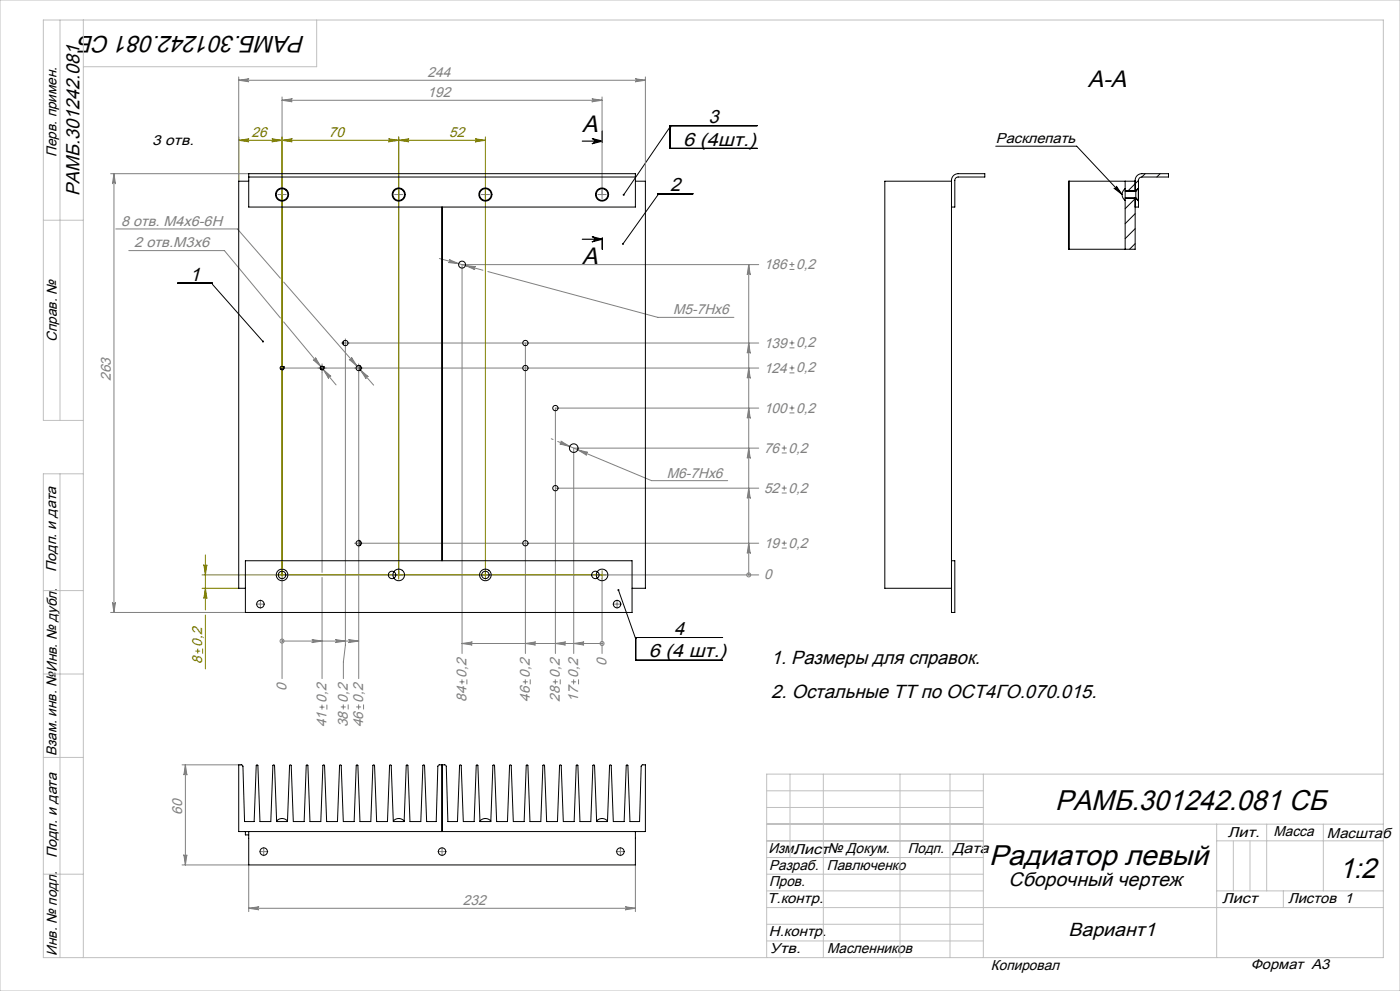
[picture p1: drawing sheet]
<svg xmlns="http://www.w3.org/2000/svg" width="420mm" height="297mm" viewBox="0 0 420 297" stroke-linecap="round" stroke-linejoin="round" font-family="sans-serif">
<g fill="none" stroke="#808000" stroke-width=".3">
<path d="M71.6 42.1l3-.5a.45 .45 0 0 0-.4 .5 .45 .45 0 0 0 .4 .4zM71.6 42.1h74M71.6 41.1v13.2M81.6 41.6l3 .5-3 .4a.45 .45 0 0 0 .4-.4 .45 .45 0 0 0-.4-.5zM84.6 42.1l3-.5a.45 .45 0 0 0-.4 .5 .45 .45 0 0 0 .4 .4zM84.6 41.1v132.5M116.6 41.6l3 .5-3 .4a.45 .45 0 0 0 .4-.4 .45 .45 0 0 0-.4-.5zM119.6 42.1l3-.5a.45 .45 0 0 0-.4 .5 .45 .45 0 0 0 .4 .4zM119.6 41.1v132.5M142.6 41.6l3 .5-3 .4a.45 .45 0 0 0 .4-.4 .45 .45 0 0 0-.4-.5zM145.6 41.1v132.5M60.6 172.3h121.3"/>
<path d="M60.6 176.3h11M61.2 169.3a.45 .45 0 0 0 .4 .4 .45 .45 0 0 0 .5-.4l-.5 3zM61.6 176.3l.5 3a.45 .45 0 0 0-.5-.4 .45 .45 0 0 0-.4 .4zM61.6 166.3v16.5M180.6 171.1v2.5M58.6 195.1h1.5M59.3 194.4v1.5M60.8 194.4v1.5M61.6 184.3v16.2"/>
</g>
<g fill="none" stroke="#808080" stroke-width=".3">
<path d="M71.6 24.1l3-.5a.45 .45 0 0 0-.4 .5 .45 .45 0 0 0 .4 .4zM71.6 23.1v31.2M71.6 24.1h122M84.6 30.1l3-.5a.45 .45 0 0 0-.4 .5 .45 .45 0 0 0 .4 .4zM84.6 29.1v30.5M84.6 30.1h96M177.6 29.6l3 .5-3 .4a.45 .45 0 0 0 .4-.4 .45 .45 0 0 0-.4-.5zM180.6 29.1v30.5M190.6 23.6l3 .5-3 .4a.45 .45 0 0 0 .4-.4 .45 .45 0 0 0-.4-.5zM193.6 23.1v31.2M33.2 52.1h41.4M34.2 52.1l.4 3a.45 .45 0 0 0-.4-.5 .45 .45 0 0 0-.5 .5z"/>
<path d="M34.2 52.1v131.5M83.4 58.3h2.5M118.4 58.3h2.5M119.6 57.1v2.5M144.4 58.3h2.5M145.6 57.1v2.5M179.4 58.3h2.5M34.7 68.6h36.5l12.9 14.8M38.6 75.1h28.7l16.8 20.2M131.8 77.5l13.1 3.5M134.8 77.8l2.8 1.2-3-.3a.45 .45 0 0 0 .5-.3 .45 .45 0 0 0-.3-.6zM139.6 79.6l3 .3a.45 .45 0 0 0-.5 .3 .45 .45 0 0 0 .3 .6z"/>
<path d="M224.6 79.3l.5 3a.45 .45 0 0 0-.5-.4 .45 .45 0 0 0-.4 .4zM224.6 79.3v93M227.6 79.3h-89v116.6M236.8 79.3h1.5M237.6 78.5v1.5M85.1 96.5l15.7 18.9M85.1 84.5l27 30.9M146.4 81.4l50.9 13.7h22.9M236.8 80.8h1.5M84.6 110.3h143M94 107.8a.45 .45 0 0 0 .6 .1 .45 .45 0 0 0 .1-.6l1.5 2.6zM96.6 109.1v62.4"/>
<path d="M97 110.7l2.2 2.1a.45 .45 0 0 0-.6-.1 .45 .45 0 0 0 0 .6zM102.4 102.8h125.2M103.6 101.6v91.8l-.6 5v5M104.8 107.7a.45 .45 0 0 0 .6 .1 .45 .45 0 0 0 .1-.7l1.6 2.6zM107.6 109.1v94.3M108.1 110.9l2.4 2a.45 .45 0 0 0-.7-.1 .45 .45 0 0 0 0 .7zM157.6 102.8v93.1M224.6 110.3l.5 3a.45 .45 0 0 0-.5-.4 .45 .45 0 0 0-.4 .4zM224.6 102.8l.5 3a.45 .45 0 0 0-.5-.4 .45 .45 0 0 0-.4 .4zM236.8 111.8h1.5M236.8 110.3h1.5M236.8 104.3h1.5"/>
<path d="M236.8 102.8h1.5M237.6 102v1.5M237.6 109.5v1.5M165.4 131.5l.5 .2M167.3 132.3l28.2 11.8h22.8M168.3 132.2l2.6 1.6-2.9-.7a.45 .45 0 0 0 .5-.3 .45 .45 0 0 0-.2-.6zM173.3 134.8l3 .7a.45 .45 0 0 0-.6 .3 .45 .45 0 0 0 .2 .6zM224.6 134.3l.5 3a.45 .45 0 0 0-.5-.4 .45 .45 0 0 0-.4 .4zM224.6 122.3l.5 3a.45 .45 0 0 0-.5-.4 .45 .45 0 0 0-.4 .4zM227.6 134.3h-55.5v61.6M227.6 122.3h-61v73.6M234.5 135.8h1.5"/>
<path d="M234.5 134.3h1.5M235.3 133.5v1.5M236.8 123.8h1.5M236.8 122.3h1.5M237.6 121.5v1.5M166.6 146.3h61M224.6 146.3l.5 3a.45 .45 0 0 0-.5-.4 .45 .45 0 0 0-.4 .4zM234.5 147.8h1.5M234.5 146.3h1.5M235.3 145.5v1.5M78.1 179.8v2.5M84.6 173.6v29.8"/>
<path d="M85.9 172.3h141.7M96.6 173.1v30.3M106.4 162.8h121.2M180.6 173.6v22.3M185.1 179.8v2.5M224.6 162.8l.5 3a.45 .45 0 0 0-.5-.4 .45 .45 0 0 0-.4 .4zM224.6 172.3h.1M234.5 164.3h1.5M234.5 162.8h1.5M235.3 162v1.5M33.2 183.6h40.4M33.7 180.6a.45 .45 0 0 0 .5 .4 .45 .45 0 0 0 .4-.4l-.4 3z"/>
<path d="M76.9 181.1h2.5M84.6 192.1h.1M84.6 192.1h23M93.6 191.7l3 .4-3 .5a.45 .45 0 0 0 .4-.5 .45 .45 0 0 0-.4-.4zM100.6 191.7l3 .4-3 .5a.45 .45 0 0 0 .4-.5 .45 .45 0 0 0-.4-.4zM104.6 191.7l3 .4-3 .5a.45 .45 0 0 0 .4-.5 .45 .45 0 0 0-.4-.4zM138.6 192.9l3-.5a.45 .45 0 0 0-.4 .5 .45 .45 0 0 0 .4 .4zM138.6 192.9h42M157.6 192.9l3-.5a.45 .45 0 0 0-.4 .5 .45 .45 0 0 0 .4 .4zM166.6 192.9l3-.5a.45 .45 0 0 0-.4 .5 .45 .45 0 0 0 .4 .4zM172.1 192.9l3-.5a.45 .45 0 0 0-.4 .5 .45 .45 0 0 0 .4 .4zM180.6 192.9h.1"/>
<path d="M183.9 181.1h2.5M95.9 211.9h1.4M96.6 211.2v1.5M98.1 211.2v1.5M102.3 211.9h1.4M103 211.1v1.5M104.5 211.1v1.5M106.9 211.9h1.4M107.6 211.1v1.5M109.1 211.1v1.5M137.9 204.4h1.4M138.6 203.6v1.5"/>
<path d="M140.1 203.6v1.5M156.9 204.4h1.4M157.6 203.6v1.5M159.1 203.6v1.5M165.9 204.4h1.4M166.6 203.6v1.5M168.1 203.6v1.5M171.4 204.4h1.4M172.1 203.6v1.5M173.6 203.6v1.5M54.6 229.2h17.8M55.6 229.2l.5 3a.45 .45 0 0 0-.5-.4 .45 .45 0 0 0-.4 .4z"/>
<path d="M55.6 229.2v30M54.6 259.2h20v14M55.2 256.2a.45 .45 0 0 0 .4 .4 .45 .45 0 0 0 .5-.4l-.5 3zM77.9 255.2h2.5M79.1 254v2.5M131.4 255.2h2.5M132.6 254v2.5M184.9 255.2h2.5M186.1 254v2.5M190.6 259.2v14M74.6 272.2l3-.4a.45 .45 0 0 0-.4 .4 .45 .45 0 0 0 .4 .5zM74.6 272.2h116"/>
<path d="M187.6 271.8l3 .4-3 .5a.45 .45 0 0 0 .4-.5 .45 .45 0 0 0-.4-.4z"/>
<circle cx="224.6" cy="172.3" r=".6"/>
<circle cx="84.6" cy="192.1" r=".6"/>
<circle cx="180.6" cy="192.9" r=".6"/>
</g>
<g fill="none" stroke="#000" stroke-width=".35">
<path d="M180.7 39.3v3.4M174.7 42.3h6M177.7 41.5l3 .8-3 .7a.75 .75 0 0 0 .7-.7 .75 .75 0 0 0-.7-.8zM174.7 71.7h6M177.7 71l3 .7-3 .8a.75 .75 0 0 0 .7-.8 .75 .75 0 0 0-.7-.7zM180.7 71.3v3.4M84 110.3h.1M84.1 110.2h.1M84.1 110.1h.1M84.1 110h.1M84.2 109.9h.1M84.3 109.8h.1"/>
<path d="M84.4 109.8h.1M84.5 109.7h.1M84.6 109.7h.1M84.6 110.9h.1M84.7 110.9h.1M84.8 110.8h.1M84.9 110.8h.1M85 110.7h.1M85.1 110.6h.1M85.1 110.5h.1M85.2 110.4h.1M85.2 110.3h.1"/>
<path d="M96 110.3h.1M96.1 110.2h.1M96.1 110.1h.1M96.1 110h.1M96.2 109.9h.1M96.3 109.8h.1M96.4 109.8h.1M96.5 109.7h.1M96.6 109.7h.1M96.6 110.9h.1M96.7 110.9h.1M96.8 110.8h.1"/>
<path d="M96.9 110.8h.1M97 110.7h.1M97.1 110.6h.1M97.1 110.5h.1M97.2 110.4h.1M97.2 110.3h.1"/>
</g>
<path d="M201.1 38h.1M201.1 38l-14 20.4M227.2 37.7h-26.1v6.7h26.1M197.4 58.1h10.5M197.4 58.4l-10.5 14.7M298.7 43.8h24.3l13.6 14.5M334.2 56.4a.45 .45 0 0 0 .7 0 .45 .45 0 0 0 0-.6l1.7 2.5zM53.3 84.9h10.4M63.7 85.2l15.2 17.1M185.5 176.8l5.2 14.6M190.7 191.4h.1M216.8 191.1h-26.1v6.7h26.1" fill="none" stroke="#000" stroke-width=".3"/>
<g fill="none" stroke="#c0c0c0" stroke-width=".3">
<path d="M0 0h420v297h-420zM18 6v120M25 6v281M95 6v14h-70M13 66h12M25 126h-12v-120h402v281h-402v-145h12M18 142v145M13 177h12M13 202h12M13 227h12M230 237h65M237 232v25"/>
<path d="M247 232v55M270 232v55M285 232v55M295 232v55M415 232h-185v55M230 247h185M230 242h65M230 252h65M230 257h65M365 252h50M365 247v40M370 252v15"/>
<path d="M375 252v15M380 247v20M397 247v20M13 262h12M230 267h65M230 262h65M230 272h185M230 277h65M365 267h50M385 267v5M230 282h65"/>
</g>
<g fill="#000">
<path d="M334.2 56.4a.45 .45 0 0 0 .7 0 .45 .45 0 0 0 0-.6l1.7 2.5z"/>
<path d="M177.7 41.5l3 .8-3 .7a.75 .75 0 0 0 .7-.7 .75 .75 0 0 0-.7-.8zM177.7 71l3 .7-3 .8a.75 .75 0 0 0 .7-.8 .75 .75 0 0 0-.7-.7z"/>
<path d="M186.7 72.9v.4l.2-.2-.2 .2a.3 .3 0 0 0 .4 0 .3 .3 0 0 0 0-.4 .3 .3 0 0 0-.4 0zM78.7 102.1v.4l.4 .1-.2-.3 .2 .3v-.4zM186.9 58.2v.4l.2-.2-.2 .2a.3 .3 0 0 0 .4 0 .3 .3 0 0 0 0-.4 .3 .3 0 0 0-.4 0zM185.3 176.6a.3 .3 0 0 0 .1 .5 .3 .3 0 0 0 .4-.3 .3 .3 0 0 0-.4-.2l.1 .2z"/>
</g>
<g fill="#808080">
<path d="M224.6 162.8l.5 3a.45 .45 0 0 0-.5-.4 .45 .45 0 0 0-.4 .4zM224.6 146.3l.5 3a.45 .45 0 0 0-.5-.4 .45 .45 0 0 0-.4 .4zM224.6 134.3l.5 3a.45 .45 0 0 0-.5-.4 .45 .45 0 0 0-.4 .4zM224.6 122.3l.5 3a.45 .45 0 0 0-.5-.4 .45 .45 0 0 0-.4 .4zM224.6 110.3l.5 3a.45 .45 0 0 0-.5-.4 .45 .45 0 0 0-.4 .4zM224.6 102.8l.5 3a.45 .45 0 0 0-.5-.4 .45 .45 0 0 0-.4 .4zM224.6 79.3l.5 3a.45 .45 0 0 0-.5-.4 .45 .45 0 0 0-.4 .4z"/>
<path d="M104.6 191.7l3 .4-3 .5a.45 .45 0 0 0 .4-.5 .45 .45 0 0 0-.4-.4zM93.6 191.7l3 .4-3 .5a.45 .45 0 0 0 .4-.5 .45 .45 0 0 0-.4-.4zM100.6 191.7l3 .4-3 .5a.45 .45 0 0 0 .4-.5 .45 .45 0 0 0-.4-.4zM172.1 192.9l3-.5a.45 .45 0 0 0-.4 .5 .45 .45 0 0 0 .4 .4zM166.6 192.9l3-.5a.45 .45 0 0 0-.4 .5 .45 .45 0 0 0 .4 .4zM157.6 192.9l3-.5a.45 .45 0 0 0-.4 .5 .45 .45 0 0 0 .4 .4zM138.6 192.9l3-.5a.45 .45 0 0 0-.4 .5 .45 .45 0 0 0 .4 .4z"/>
</g>
<g fill="#808000">
<path d="M84.6 42.1l3-.5a.45 .45 0 0 0-.4 .5 .45 .45 0 0 0 .4 .4zM116.6 41.6l3 .5-3 .4a.45 .45 0 0 0 .4-.4 .45 .45 0 0 0-.4-.5zM71.6 42.1l3-.5a.45 .45 0 0 0-.4 .5 .45 .45 0 0 0 .4 .4zM81.6 41.6l3 .5-3 .4a.45 .45 0 0 0 .4-.4 .45 .45 0 0 0-.4-.5z"/>
<path d="M119.6 42.1l3-.5a.45 .45 0 0 0-.4 .5 .45 .45 0 0 0 .4 .4zM142.6 41.6l3 .5-3 .4a.45 .45 0 0 0 .4-.4 .45 .45 0 0 0-.4-.5z"/>
<path d="M61.6 176.3l.5 3a.45 .45 0 0 0-.5-.4 .45 .45 0 0 0-.4 .4zM61.2 169.3a.45 .45 0 0 0 .4 .4 .45 .45 0 0 0 .5-.4l-.5 3z"/>
</g>
<g fill="#808080">
<path d="M108.1 110.9l1.7 2.6a.45 .45 0 0 1 0-.7 .45 .45 0 0 1 .7 .1zM104.8 107.7l2.3 2-1.6-2.6a.45 .45 0 0 1-.1 .7 .45 .45 0 0 1-.6-.1zM97 110.7l1.6 2.6a.45 .45 0 0 1 0-.6 .45 .45 0 0 1 .6 .1zM94 107.8l2.2 2.1-1.5-2.6a.45 .45 0 0 1-.1 .6 .45 .45 0 0 1-.6-.1zM134.8 77.8a.45 .45 0 0 1 .3 .6 .45 .45 0 0 1-.5 .3l3 .3zM139.6 79.6l2.8 1.2a.45 .45 0 0 1-.3-.6 .45 .45 0 0 1 .5-.3zM168.3 132.2a.45 .45 0 0 1 .2 .6 .45 .45 0 0 1-.5 .3l2.9 .7zM173.3 134.8l2.6 1.6a.45 .45 0 0 1-.2-.6 .45 .45 0 0 1 .6-.3zM71.6 24.1l3-.5a.45 .45 0 0 0-.4 .5 .45 .45 0 0 0 .4 .4zM190.6 23.6l3 .5-3 .4a.45 .45 0 0 0 .4-.4 .45 .45 0 0 0-.4-.5zM74.6 272.2l3-.4a.45 .45 0 0 0-.4 .4 .45 .45 0 0 0 .4 .5zM187.6 271.8l3 .4-3 .5a.45 .45 0 0 0 .4-.5 .45 .45 0 0 0-.4-.4z"/>
<path d="M55.2 256.2a.45 .45 0 0 0 .4 .4 .45 .45 0 0 0 .5-.4l-.5 3zM55.6 229.2l.5 3a.45 .45 0 0 0-.5-.4 .45 .45 0 0 0-.4 .4z"/>
<path d="M34.2 52.1l.4 3a.45 .45 0 0 0-.4-.5 .45 .45 0 0 0-.5 .5zM33.7 180.6a.45 .45 0 0 0 .5 .4 .45 .45 0 0 0 .4-.4l-.4 3z"/>
<path d="M84.6 30.1l3-.5a.45 .45 0 0 0-.4 .5 .45 .45 0 0 0 .4 .4zM177.6 29.6l3 .5-3 .4a.45 .45 0 0 0 .4-.4 .45 .45 0 0 0-.4-.5z"/>
</g>
<g fill="none" stroke="#000" stroke-width=".3">
<path d="M74.6 53.1v9h116v-9M74.6 54.3h-3v122h2M74.6 53.1h116M74.6 53.1v-1h116v1M190.6 54.3h3v122h-4M285.4 54.3h-20v122h20M320.8 54.3h-.3v20.4h.3M320.8 54.3h19.7M320.8 54.3v20.4M336.6 58.3a2.13 2.13 0 0 0 .9 1.8M336.6 58.3h.1M337.5 56.6a2.13 2.13 0 0 0-.9 1.7"/>
<path d="M337.5 56.6v3.5M337.5 57.3h3.2M337.5 59.3h3.2M337.5 59.4h3.2M337.5 54.3v2.3M337.5 57.2h3.2M340.5 59.3v15.4h-19.7M340.7 59.4l-3.2 3.2M340.7 59.3v.1M340.7 57.2v.1M340.7 59.4l.8 .9M340.7 57.3v2"/>
<path d="M340.7 59.3l.8 .8M341.5 56.6v3.5M341.5 56.6l-.8 .7M341.5 56.6h.1M341.5 56.3v.3M341.5 54.1l-3.1 3.1M341.5 54.1v2.2M341.5 56.3l-.8 .9M342.5 53.1h8v-1h-8a2 2 0 0 0-2 2v3.2M342.5 53.1a1 1 0 0 0-1 1M343.6 52.1l-1 1M348 52.1l-1 1"/>
<path d="M132.6 62.1v106M285.4 62.1h1v-8a1 1 0 0 1 1-1h8v-1h-8a2 2 0 0 0-2 2v129.5h1v-15.5h-1M337.5 60.1v14.6M340.5 73l-1.6 1.7M340.5 68.5l-3 3M340.5 64l-3 3M341.5 60.1h.1M341.5 60.1v.2M341.5 60.3v1.8h-1M96.2 109.9v.8M103 102.3v1M108 109.6v1.4"/>
<path d="M73.6 168.1h116v15.5h-116zM108 162.1v1.4M71.6 229.2l1 .1 .3 .4 .5 16.5h2.8l.7-16.7a.25 .25 0 0 1 .2-.3 .25 .25 0 0 1 .3 .3l.6 16.7h3.2l.7-16.7a.25 .25 0 0 1 .2-.3 .25 .25 0 0 1 .3 .3l.6 16.7h3.2l.7-16.7a.25 .25 0 0 1 .2-.3 .25 .25 0 0 1 .3 .3l.6 16.7h3.2l.7-16.7a.25 .25 0 0 1 .2-.3 .25 .25 0 0 1 .3 .3l.6 16.7h3.2l.7-16.7a.25 .25 0 0 1 .2-.3 .25 .25 0 0 1 .3 .3l.6 16.7h3.2l.7-16.7a.25 .25 0 0 1 .2-.3 .25 .25 0 0 1 .3 .3l.6 16.7h3.2l.7-16.7a.25 .25 0 0 1 .2-.3 .25 .25 0 0 1 .3 .3l.6 16.7h3.2l.7-16.7a.25 .25 0 0 1 .2-.3 .25 .25 0 0 1 .3 .3l.6 16.7h3.2l.7-16.7a.25 .25 0 0 1 .2-.3 .25 .25 0 0 1 .3 .3l.6 16.7h3.2l.7-16.7a.25 .25 0 0 1 .2-.3 .25 .25 0 0 1 .3 .3l.6 16.7h3.2l.7-16.7a.25 .25 0 0 1 .2-.3 .25 .25 0 0 1 .3 .3l.6 16.7h2.9l.5-16.5 .5-.5h1.6l.4 .4 .5 16.6h2.8l.7-16.7a.25 .25 0 0 1 .2-.3 .25 .25 0 0 1 .3 .3l.6 16.7h3.2l.7-16.7a.25 .25 0 0 1 .2-.3 .25 .25 0 0 1 .3 .3l.6 16.7h3.2l.7-16.7a.25 .25 0 0 1 .2-.3 .25 .25 0 0 1 .3 .3l.6 16.7h3.2l.7-16.7a.25 .25 0 0 1 .2-.3 .25 .25 0 0 1 .3 .3l.6 16.7h3.2l.7-16.7a.25 .25 0 0 1 .2-.3 .25 .25 0 0 1 .3 .3l.6 16.7h3.2l.7-16.7a.25 .25 0 0 1 .2-.3 .25 .25 0 0 1 .3 .3l.6 16.7h3.2l.7-16.7a.25 .25 0 0 1 .2-.3 .25 .25 0 0 1 .3 .3l.6 16.7h3.2l.7-16.7a.25 .25 0 0 1 .2-.3 .25 .25 0 0 1 .3 .3l.6 16.7h3.2l.7-16.7a.25 .25 0 0 1 .2-.3 .25 .25 0 0 1 .3 .3l.6 16.7h3.2l.7-16.7a.25 .25 0 0 1 .2-.3 .25 .25 0 0 1 .3 .3l.6 16.7h3.2l.7-16.7a.25 .25 0 0 1 .2-.3 .25 .25 0 0 1 .3 .3l.6 16.7h2.9l.5-16.5 .3-.4 .9-.1v20h-122zM132.6 229.2v20M73.6 249.2v1h1M74.6 249.2v10h116v-10M84.6 245.3l-1 .2-.6 .6M84.6 245.3h.1M84.6 245.3l1 .2 .6 .6M119.6 245.3l-1 .2-.6 .6M119.6 245.3h.1M119.6 245.3l1 .2 .6 .6"/>
<path d="M145.6 245.3l-1 .2-.6 .6M145.6 245.3h.1M145.6 245.3l1 .2 .6 .6M180.6 245.3l-1 .2-.6 .6M180.6 245.3h.1M180.6 245.3l1 .2 .6 .6"/>
<circle cx="84.6" cy="58.3" r="1.75"/>
<circle cx="84.6" cy="58.3" r="1.98"/>
<circle cx="119.6" cy="58.3" r="1.97"/>
<circle cx="119.6" cy="58.3" r="1.75"/>
<circle cx="145.6" cy="58.3" r="1.75"/>
<circle cx="145.6" cy="58.3" r="1.97"/>
<circle cx="180.6" cy="58.3" r="1.98"/>
<circle cx="180.6" cy="58.3" r="1.75"/>
<circle cx="138.6" cy="79.3" r="1.05"/>
<circle cx="84.6" cy="110.3" r=".57"/>
<circle cx="96.6" cy="110.3" r=".57"/>
<circle cx="103.6" cy="102.8" r=".8"/>
<circle cx="107.6" cy="110.3" r=".8"/>
<circle cx="157.6" cy="110.3" r=".8"/>
<circle cx="157.6" cy="102.8" r=".8"/>
<circle cx="166.6" cy="122.3" r=".8"/>
<circle cx="172.1" cy="134.3" r="1.3"/>
<circle cx="166.6" cy="146.3" r=".8"/>
<circle cx="84.6" cy="172.3" r="1.12"/>
<circle cx="84.6" cy="172.3" r="1.75"/>
<circle cx="107.6" cy="162.8" r=".8"/>
<circle cx="117.6" cy="172.3" r="1.13"/>
<circle cx="119.6" cy="172.3" r="1.75"/>
<circle cx="145.6" cy="172.3" r="1.75"/>
<circle cx="145.6" cy="172.3" r="1.13"/>
<circle cx="157.6" cy="162.8" r=".8"/>
<circle cx="178.6" cy="172.3" r="1.13"/>
<circle cx="180.6" cy="172.3" r="1.75"/>
<circle cx="78.1" cy="181.1" r="1.13"/>
<circle cx="185.1" cy="181.1" r="1.13"/>
<circle cx="79.1" cy="255.2" r="1.13"/>
<circle cx="132.6" cy="255.2" r="1.12"/>
<circle cx="186.1" cy="255.2" r="1.13"/>
</g>
<g font-size="8.5">
<text x="316.6" y="242.9">РАМБ.301242.081 СБ</text>
<text x="296.7" y="259.3">Радиатор левый</text>
<text x="401.7" y="263">1:2</text>
</g>
<g font-size="7.1">
<text x="91.5" y="10.7" transform="rotate(-180 91.5 10.7)">РАМБ.301242.081 СБ</text>
<text x="326.4" y="26.1">А-А</text>
<text x="174.7" y="39.6">А</text>
<text x="174.7" y="79.2">А</text>
</g>
<text font-size="5.8" x="302.6" y="265.5">Сборочный чертеж</text>
<g font-size="5.7">
<text x="212.6" y="36.8">3</text>
<text x="205" y="43.6">6 (4шт.)</text>
<text x="23.8" y="58.6" transform="rotate(-90 23.8 58.6)">РАМБ.301242.081</text>
<text x="201.1" y="57.3">2</text>
<text x="57" y="84.1">1</text>
<text x="202.2" y="190.2">4</text>
<text x="194.7" y="197">6 (4 шт.)</text>
<text x="231.4" y="198.9">1. Размеры для справок.</text>
<text x="231.4" y="209.2">2. Остальные ТТ по ОСТ4ГО.070.015.</text>
<text x="320.6" y="280.4">Вариант1</text>
</g>
<g font-size="4.3" fill="#808080">
<text x="128.3" y="23.1">244</text>
<text x="128.3" y="29.1">192</text>
<text x="36.3" y="67.7">8 отв. М4х6-6Н</text>
<text x="40.2" y="74.2">2 отв.М3х6</text>
<text x="229.2" y="80.7">186</text>
<text x="238.8" y="80.6">0,2</text>
<text x="201.9" y="94.2">М5-7Нх6</text>
<text x="229.2" y="104.2">139</text>
<text x="238.8" y="104.1">0,2</text>
<text x="229.2" y="111.7">124</text>
<text x="238.8" y="111.6">0,2</text>
<text x="33.3" y="114.2" transform="rotate(-90 33.3 114.2)">263</text>
<text x="229.2" y="123.7">100</text>
<text x="238.8" y="123.6">0,2</text>
<text x="229.2" y="135.7">76</text>
<text x="236.5" y="135.6">0,2</text>
<text x="200.1" y="143.1">М6-7Нх6</text>
<text x="229.2" y="147.7">52</text>
<text x="236.5" y="147.6">0,2</text>
<text x="229.2" y="164.2">19</text>
<text x="236.5" y="164.1">0,2</text>
<text x="229.2" y="173.7">0</text>
<text x="139.9" y="203.1" transform="rotate(-90 139.9 203.1)">0,2</text>
<text x="158.9" y="203.1" transform="rotate(-90 158.9 203.1)">0,2</text>
<text x="167.9" y="203.1" transform="rotate(-90 167.9 203.1)">0,2</text>
<text x="173.4" y="203.1" transform="rotate(-90 173.4 203.1)">0,2</text>
<text x="182" y="199.7" transform="rotate(-90 182 199.7)">0</text>
<text x="86" y="207.2" transform="rotate(-90 86 207.2)">0</text>
<text x="97.9" y="210.7" transform="rotate(-90 97.9 210.7)">0,2</text>
<text x="104.3" y="210.6" transform="rotate(-90 104.3 210.6)">0,2</text>
<text x="108.9" y="210.6" transform="rotate(-90 108.9 210.6)">0,2</text>
<text x="140" y="210.4" transform="rotate(-90 140 210.4)">84</text>
<text x="159" y="210.4" transform="rotate(-90 159 210.4)">46</text>
<text x="168" y="210.4" transform="rotate(-90 168 210.4)">28</text>
<text x="173.5" y="210.4" transform="rotate(-90 173.5 210.4)">17</text>
<text x="97.9" y="218" transform="rotate(-90 97.9 218)">41</text>
<text x="104.4" y="217.9" transform="rotate(-90 104.4 217.9)">38</text>
<text x="109" y="217.9" transform="rotate(-90 109 217.9)">46</text>
<text x="54.7" y="244.1" transform="rotate(-90 54.7 244.1)">60</text>
<text x="138.8" y="271.3">232</text>
</g>
<g font-size="4.3" fill="#808000">
<text x="75.4" y="41.1">26</text>
<text x="98.7" y="41.1">70</text>
<text x="134.7" y="41.1">52</text>
<text x="60.7" y="193.9" transform="rotate(-90 60.7 193.9)">0,2</text>
<text x="60.7" y="198.9" transform="rotate(-90 60.7 198.9)">8</text>
</g>
<g font-size="4.3">
<text x="17" y="47.1" transform="rotate(-90 17 47.1)">Перв. примен.</text>
<text x="45.7" y="43.4">3 отв.</text>
<text x="298.8" y="42.8">Расклепать</text>
<text x="17" y="102.5" transform="rotate(-90 17 102.5)">Справ. №</text>
<text x="16.9" y="171.5" transform="rotate(-90 16.9 171.5)">Подп. и дата</text>
<text x="17.1" y="201.4" transform="rotate(-90 17.1 201.4)">Инв. № дубл.</text>
<text x="16.9" y="226.7" transform="rotate(-90 16.9 226.7)">Взам. инв. №</text>
<text x="368.3" y="250.8">Лит.</text>
<text x="382.1" y="250.6">Масса</text>
<text x="398.1" y="251.1">Масштаб</text>
<text x="17" y="257.2" transform="rotate(-90 17 257.2)">Подп. и дата</text>
<text x="230.5" y="255.6">Изм.Лист№ Докум.</text>
<text x="272.4" y="255.7">Подп.</text>
<text x="285.8" y="255.6">Дата</text>
<text x="230.7" y="260.8">Разраб.</text>
<text x="248.1" y="260.9">Павлюченко</text>
<text x="230.7" y="265.7">Пров.</text>
<text x="230.2" y="270.8">Т.контр.</text>
<text x="366.7" y="270.5">Лист</text>
<text x="386.4" y="270.5">Листов 1</text>
<text x="230.7" y="280.5">Н.контр.</text>
<text x="17" y="286.4" transform="rotate(-90 17 286.4)">Инв. № подл.</text>
<text x="230.9" y="285.7">Утв.</text>
<text x="248.2" y="285.7">Масленников</text>
<text x="297.3" y="290.6">Копировал</text>
<text x="375.3" y="290.5">Формат А3</text>
</g>
</svg>
